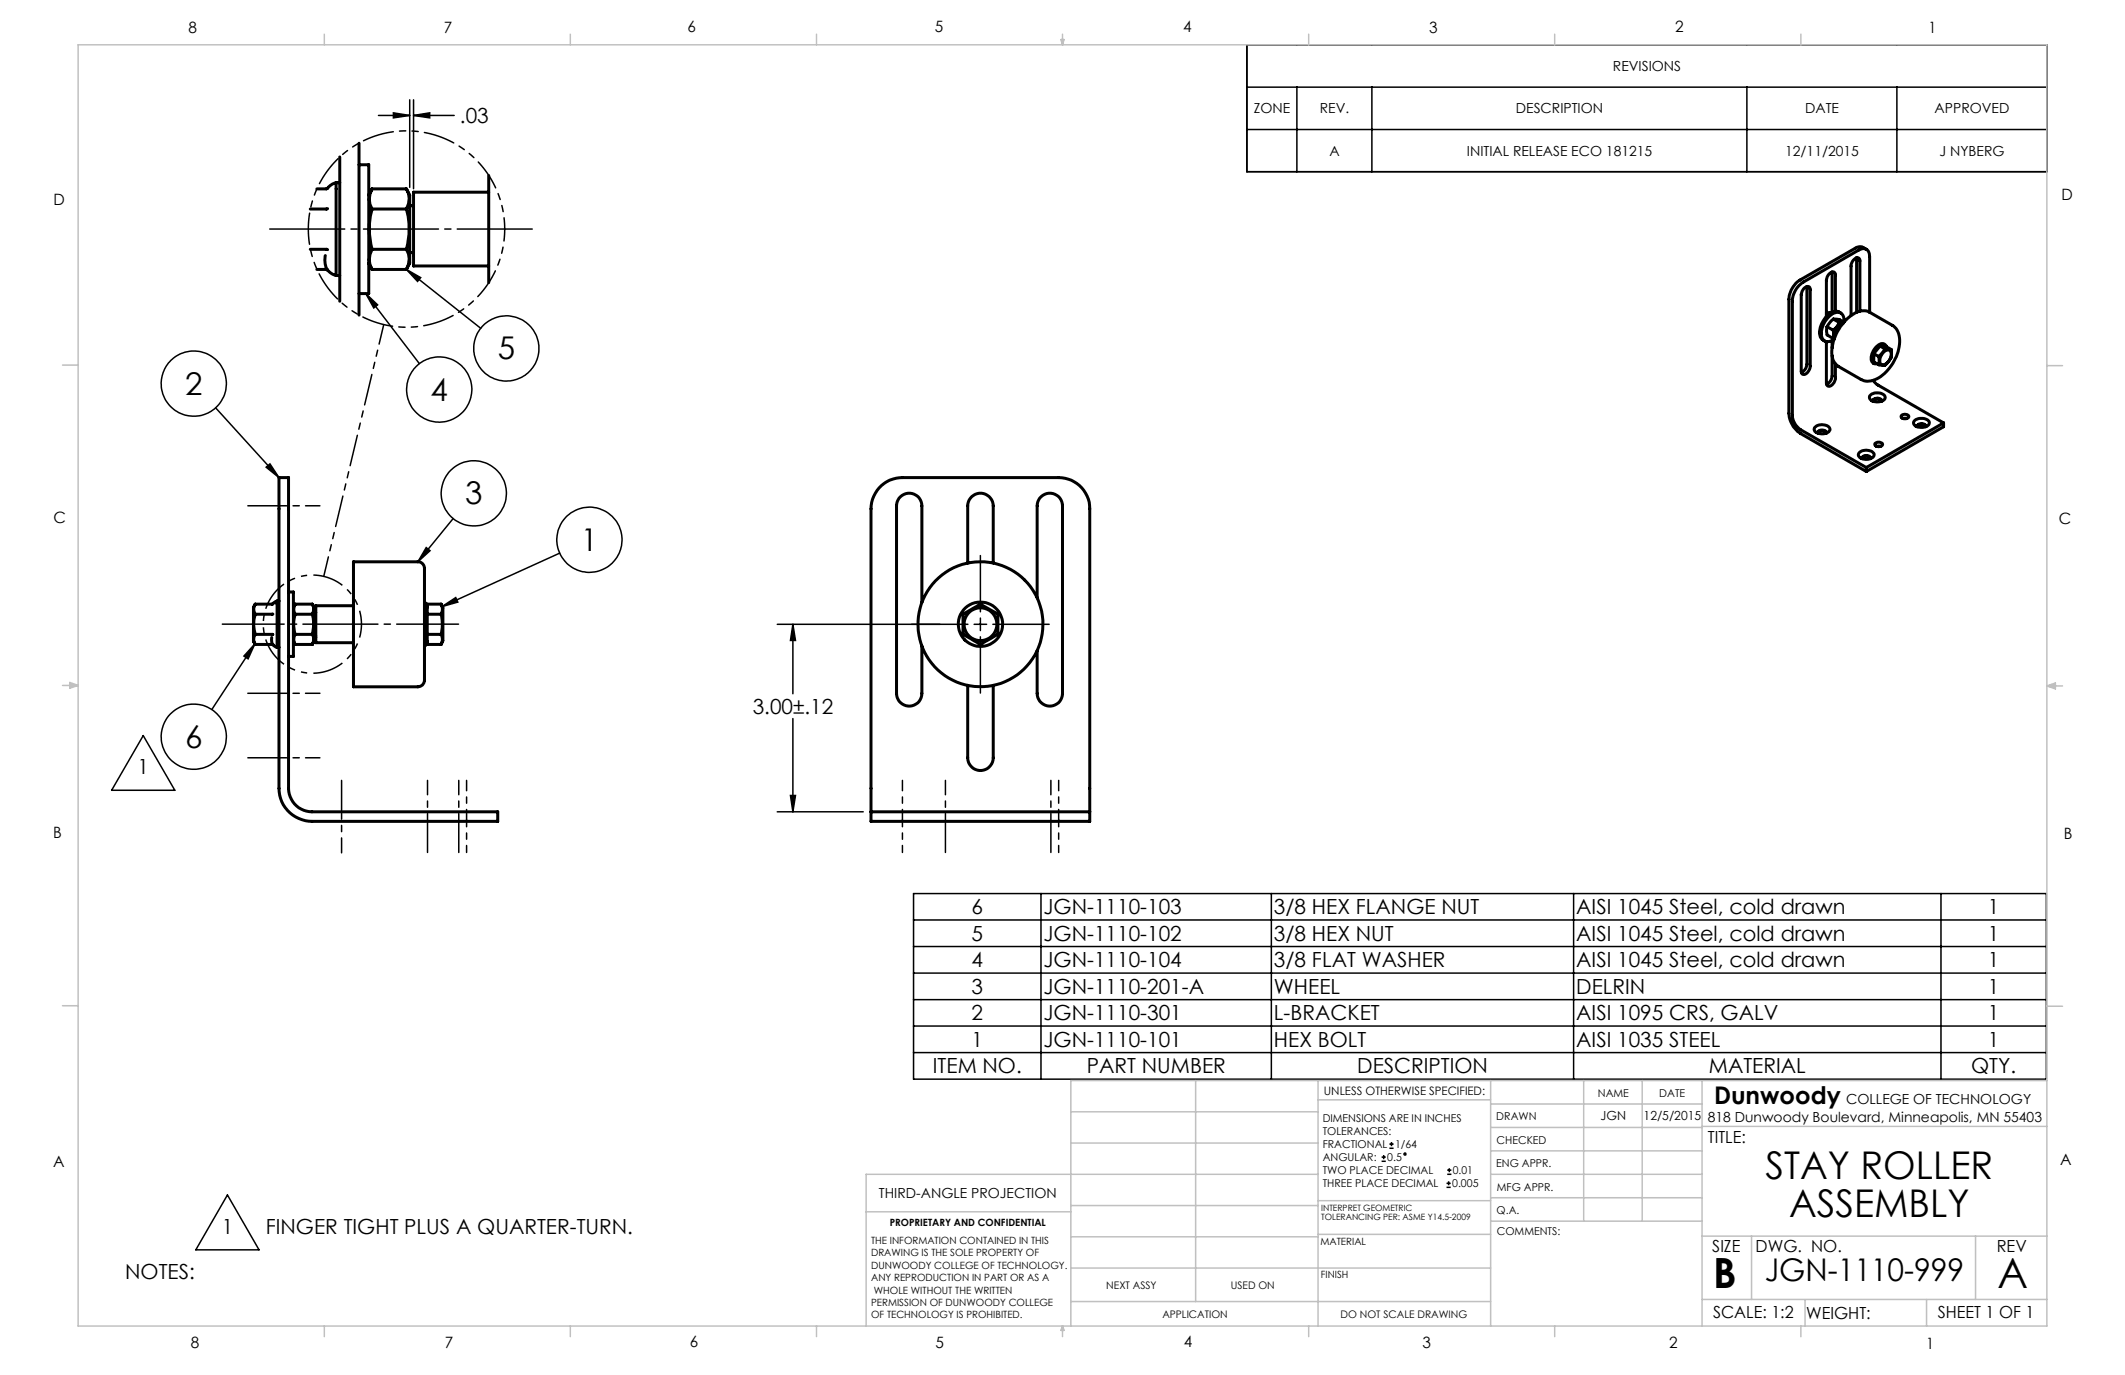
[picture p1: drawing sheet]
<svg xmlns="http://www.w3.org/2000/svg" width="432mm" height="279mm" viewBox="0 0 432 279" stroke-linecap="round" stroke-linejoin="round" font-family="sans-serif">
<g fill="none" stroke="#000" stroke-width=".3">
<path d="M253.4 9.1h162.5v25.8h-162.5zM253.4 17.7h162.5M263.5 17.7v17.2M278.8 17.7v17.2M355 17.7v17.2M385.4 17.7v17.2M76.9 23.5h6.4M79.9 22.9l3.4 .6-3.4 .5zM83.3 20.3v17.8M84 23.5l3.3-.6v1.1zM84 20.3v18M84 23.5h8.3"/>
<path d="M253.4 26.3h162.5M74.3 59.7l10.9 14.2M74.3 59.7l2.4 2.2-.7 .7zM82.6 54.8l2.9 1.6-.7 .8zM82.6 54.8l15.1 11.9M43.8 82.9l12.9 14.1M54.1 94.9l.8-.6 1.8 2.7zM86.6 111.3l.8 .6-2.5 2.3zM92.1 105.4l-7.2 8.8M113.7 112.4l-23.9 10.9M199.2 112.9v11.4M51.8 130.8l-8.8 13.4"/>
<path d="M51.8 130.8l-1.4 3.1-.8-.6zM89.8 123.3l2.8-1.9 .4 .9zM157.9 126.9h38.8M161.1 126.9l.5 3.2h-1zM161.1 126.9v14.1M197.9 126.9h2.6M199.2 125.6v2.5M199.2 129.4v11.4M201.8 126.9h11.4M29.1 149.5l6.4 11.1h-12.8zM161.1 146v19M157.9 165h17.5"/>
<path d="M160.6 161.6h1l-.5 3.4zM185.6 181.6h230.2v37.7h-230.2zM185.6 186.9h230.2M185.6 192.3h230.2M185.6 197.7h230.2M211.5 181.6v37.7M258.3 181.6v37.7M319.8 181.6v37.7M394.4 181.6v37.7M185.6 203.1h230.2M185.6 208.5h230.2M185.6 213.9h230.2"/>
<path d="M280.7 236h.9M280.7 235.1h.9M281.2 234.7v.8M282.3 233.3h.9M282.3 232.5h.9M282.8 232.1v.8M294.1 238.6h.8M294.1 237.8h.8M294.5 237.4v.8M46.2 242.8l6.4 11.2h-12.8zM293.9 241.3h.9M293.9 240.5h.9"/>
<path d="M294.4 240v.8"/>
<circle cx="39.4" cy="78" r="6.6"/>
<circle cx="89.2" cy="79.2" r="6.6"/>
<circle cx="102.9" cy="70.8" r="6.6"/>
<circle cx="96.3" cy="100.2" r="6.6"/>
<circle cx="119.8" cy="109.7" r="6.6"/>
<circle cx="39.4" cy="149.7" r="6.6"/>
<circle cx="285.5" cy="234.5" r=".21"/>
</g>
<path d="M73.5 126.8a10 10 0 0 0-14.8-8.8 10 10 0 0 0-.7 17.2 10 10 0 0 0 15.4-7.5l.1-.9" fill="none" stroke="#000" stroke-width=".3" stroke-dasharray="6.3 1.3 1.3 1.3 1.3 1.3" stroke-dashoffset="3.6" stroke-linecap="butt"/>
<path d="M93.2 126.8h-48" fill="none" stroke="#000" stroke-width=".3" stroke-dasharray="15.2 1.3 1.3 1.3" stroke-dashoffset="2.7"/>
<path d="M50.4 102.8h14.6M50.4 154h14.6M50.4 140.9h14.6M86.9 173.2v-14.6M93.2 173.2v-14.6M192.1 173.2v-14.6M213.5 173.2v-14.6" fill="none" stroke="#000" stroke-width=".3" stroke-dasharray="15.2 1.3 1.3 1.3" stroke-dashoffset="7.3"/>
<path d="M94.8 173.2v-6.6M183.4 173.2v-6.6M215.1 173.2v-6.6" fill="none" stroke="#000" stroke-width=".3" stroke-dasharray="15.2 1.3 1.3 1.3" stroke-dashoffset="13.8"/>
<path d="M94.8 158.6v8M183.4 158.6v8M215.1 158.6v8" fill="none" stroke="#000" stroke-width=".3" stroke-dasharray="15.2 1.3 1.3 1.3" stroke-dashoffset="13.1"/>
<path d="M69.4 158.6v14.7" fill="none" stroke="#000" stroke-width=".3" stroke-dasharray="15.2 1.3 1.3 1.3" stroke-dashoffset="7.4"/>
<path d="M53.9 46.5h55.2" fill="none" stroke="#000" stroke-width=".3" stroke-dasharray="15.2 1.3 1.3 1.3" stroke-dashoffset="-.9"/>
<path d="M65.8 117.1l12.2-51.1" fill="none" stroke="#000" stroke-width=".3" stroke-dasharray="6.3 1.3 1.3 1.3 1.3 1.3" stroke-dashoffset="2.3"/>
<g fill="none" stroke="#c0c0c0" stroke-width=".3">
<path d="M15.9 9.1h400v260.4h-400zM65.9 6.9v2.2M115.9 6.9v2.2M165.9 6.9v2.2M215.6 8h.6l-.3 1.1zM215.7 8l.2 1.1M215.9 6.9v2.2M216 8l-.1 1.1M265.9 6.9v2.2M315.9 6.9v2.2M365.9 6.9v2.2M12.7 74.2h3.2"/>
<path d="M415.9 74.3h3.2M12.7 139.3h3.2M14.2 139.1l1.7 .2M14.2 138.7l1.7 .6-1.7 .5zM15.9 139.3l-1.7 .3M415.9 139.4h3.2M415.9 139.4l1.8-.6v1.2zM415.9 139.4l1.8 .3M417.7 139.2l-1.8 .2M12.7 204.4h3.2M243 219.6v44.9M267.8 219.6v49.9"/>
<path d="M302.9 219.6v49.9M321.8 219.6v28.5M333.7 219.6v28.5M345.9 219.6v49.9M415.9 204.5h3.2M415.9 219.6h-198.3v49.9M217.6 232.3h50.2M217.6 225.9h50.2M267.8 238.6h-91.8v30.9M267.8 223.5h35.1M302.9 233.9h43M302.9 229.1h43"/>
<path d="M302.9 224.3h43M302.9 238.6h43M345.9 228.9h70M176 246.2h41.6M217.6 257.7h85.3M217.6 251.3h50.2M217.6 245h50.2M267.8 250.8h35.1M267.8 244h35.1M302.9 248.1h43M302.9 243.4h43M345.9 251.2h70"/>
<path d="M355.9 251.2v12.9M401.4 251.2v12.9M65.9 269.5v2.1M115.9 269.5v2.1M165.9 269.5v2.1M215.9 269.5v2.1M215.9 269.5l.3 .8h-.6zM217.6 264.5h85.3M265.9 269.5v2.1M315.9 269.5v2.1M345.9 264.1h70M365.9 269.5v2.1"/>
<path d="M366.8 264.1v5.4M391.5 264.1v5.4"/>
</g>
<g fill="#000">
<path d="M54.1 94.9l.8-.6 1.8 2.7zM86.6 111.3l.8 .6-2.5 2.3zM89.8 123.3l2.8-1.9 .4 .9zM51.8 130.8l-1.4 3.1-.8-.6zM82.6 54.8l2.9 1.6-.7 .8zM74.3 59.7l2.4 2.2-.7 .7z"/>
<path d="M161.1 126.9l.5 3.2h-1zM160.6 161.6h1l-.5 3.4zM84 23.5l3.3-.6v1.1zM79.9 22.9l3.4 .6-3.4 .5z"/>
</g>
<g fill="none" stroke="#000" stroke-width=".61">
<path d="M68.3 37.1a4.5 4.5 0 0 0-2 1.3h-1.9M68.3 37.1v18.9M68.3 37.1h.7M69 31.9v29.3M73 33.5h1.9v26.2h-1.9M73 29.1v34.9M75.6 38.4a4 4 0 0 0 0 4.1M75.6 38.4l-.7 1.3M75.6 38.4h7M82.6 38.4a4 4 0 0 1 0 4.1M82.6 38.4l.7 1.3v13.8l-.7 1.3M99.3 35.7v21.7"/>
<path d="M99.3 39.1h-15.3v14.9h15.3M63 50.7h3.6M64.4 54.8h2l.2 .1M66.1 51.9a4 4 0 0 0 .5 3M66.6 54.9l1 .8 .7 .3M66.6 42.4l-3.6 .1M68.3 56h.7M74.9 53.5l.7 1.3M75.6 42.5a15 15 0 0 0 0 8.2M75.6 50.7a4 4 0 0 0 0 4.1M75.6 42.5h7M75.6 50.7h7"/>
<path d="M75.6 54.8h7M82.6 50.7a4 4 0 0 1 0 4.1M82.6 42.5a15 15 0 0 1 0 8.2M83.3 41.8h.7M83.3 51.3h.7M366.6 58.5a.64 .64 0 0 1 .8-.3 .64 .64 0 0 1 .4 .6v15.6a1.43 1.43 0 0 1-1.6 1.6l-.2-.5v-15.6l.2-.7zM367.1 58.2l.1 15.8a1.97 1.97 0 0 1-1.2 1.7M372.3 55.3v8.2M377.2 52.4l.1 11.1M379.2 50.7a1.73 1.73 0 0 0-2.2-.3l-11.2 6.5a5.1 5.1 0 0 0-2.3 3.9v23.2a5.3 5.3 0 0 0 2.4 4.1l13.3 7.7M371.1 69.4v8.5a.63 .63 0 0 0 .5 .6 .63 .63 0 0 0 .7-.3l.7-1.2v-3.1M371.1 63.4l.4 .2"/>
<path d="M371.3 66.4l-.1 .6 .1 1.1 1.2 .7M371.3 66.4l1.2 .7M371.8 63.7l-.7 .4M372 63.6l-.9 .3M372 63.6l-.9 .2M372.3 72.3v4.1a1.97 1.97 0 0 1-1.1 1.7M372.3 69.2v1.5M372.5 67.1l.1 .7-.1 1M372.5 68.8h.2M372.5 64.8l-.7 .8-.5 .8M372.5 64.8h.2a2.79 2.79 0 0 1 2 .7 1.5 1.5 0 0 0-.6-1.8 1.5 1.5 0 0 0-1.8 .2 4.7 4.7 0 0 0-2.1 4.8 1.4 1.4 0 0 0 2.3 .3l.2-.1M372.5 64.8l1.3 .7"/>
<path d="M373 63.3v-7.4a.62 .62 0 0 0-.5-.7 .62 .62 0 0 0-.7 .4l-.5 .6-.2 .7v7.4M373.8 65.5l.7 .2M373.8 65.5l-.5 .9-.8 .7M374.1 63.6a2.14 2.14 0 0 0-3 .8 4.1 4.1 0 0 0-1.1 4.3l.8 .6M374.2 65.7a2.54 2.54 0 0 0-1.5 2.7M374.5 65.7a2.68 2.68 0 0 0-1.7 3M375.4 64.7a4.3 4.3 0 0 1 4.2-1.4l4.9 2.8a4 4 0 0 1 1.4 4.4 9 9 0 0 1-5.3 6.8l-1.2 .2-.7-.1-5.2-3a4 4 0 0 1-1.1-4.5 10.1 10.1 0 0 1 3-5.2zM377.9 63.2v-10.2a.61 .61 0 0 0-.4-.6 .61 .61 0 0 0-.7 .3l-.7 1.1v10.3M379.9 63.4v-11.3a1.37 1.37 0 0 0-.6-1.4 1.37 1.37 0 0 0-1.7 .1l-11.2 6.5a4.8 4.8 0 0 0-2.2 3.9v23.2a3.8 3.8 0 0 0 1.7 2.9l13.3 7.7M380.6 77.3l1 .9 13.3 7.7M380.8 71.9l1 .6M380.8 71.9v1.7l1 .5"/>
<path d="M381.8 72.5v1.6M382 70.3l-1.2 1.6M382 70.3l1 .6M382 70.3l1.3 .1 1 .6M382.7 71.6a.83 .83 0 0 1 1-.5 .83 .83 0 0 1 .6 .9 2.12 2.12 0 0 1-1.9 2.1 1.45 1.45 0 0 1 0-2.1zM383 70.9l1.3 .1M383 70.9l-1.2 1.6M383.3 70.5a1.01 1.01 0 0 0-.8-.7 1.01 1.01 0 0 0-1 .5 2.98 2.98 0 0 0-1.1 3.3l.5 .3h.5M384.3 71v.3a2.48 2.48 0 0 1-.9 2.6l-.4 .3-1.2-.1M56.7 97h1.9v63.2a4.8 4.8 0 0 0 4.8 4.8h37.7v1.9h-37.7a6.7 6.7 0 0 1-6.7-6.7zM368.8 86.8a2.11 2.11 0 0 1 3 .3 1.33 1.33 0 0 1-1.7 1.1 1.32 1.32 0 0 1-1.4-1.1zM369.4 88a.93 .93 0 0 1 .8-.6 .93 .93 0 0 1 .9 .6"/>
<path d="M369.4 87.9a1.13 1.13 0 0 1 1.7 0M377.9 91.9a2.19 2.19 0 0 1 2.9 .4 1.58 1.58 0 0 1-2.2 1 .85 .85 0 0 1-.8-1.3zM378.3 93.1a1.15 1.15 0 0 1 1.8 0M378.4 93.2a.97 .97 0 0 1 .7-.7 .97 .97 0 0 1 1 .4v.3M379.2 95v.8M379.9 80.5a2.11 2.11 0 0 1 3.1 .1 1.28 1.28 0 0 1-1.6 1.1 1.14 1.14 0 0 1-1.5-1.2zM380.6 81.5a.99 .99 0 0 1 1.7-.2v.2M380.6 81.5a1.07 1.07 0 0 1 1.7 0M381.1 90.1a.97 .97 0 0 1 1.5 .2 .92 .92 0 0 1-1.6 0zM381.4 90.7h.7M386.4 84.4a1 1 0 0 1 1.5 .2 .92 .92 0 0 1-1.6 0zM386.7 85h.8"/>
<path d="M389.1 85.4a2.15 2.15 0 0 1 2.9 .4 1.33 1.33 0 0 1-1.7 1.1 1.27 1.27 0 0 1-1.5-1.1zM389.6 86.7a.94 .94 0 0 1 .9-.6 .94 .94 0 0 1 .8 .6M389.6 86.7a1.06 1.06 0 0 1 1.7 0M394.9 85.9l-15.7 9.1M394.9 85.9v.8l-15.7 9.1M71.8 114.2h13.1a1.56 1.56 0 0 1 1.4 2v21.4a1.54 1.54 0 0 1-1.4 2h-13.1zM196.6 114.4v-11.6a2.59 2.59 0 0 1 2.6-2.6 2.59 2.59 0 0 1 2.6 2.6v11.6M51.9 128.9h3.6M51.9 124.8a6.7 6.7 0 0 0 0 4.1M51.9 122.8a1.88 1.88 0 0 0 0 2M51.9 128.9a1.81 1.81 0 0 0 0 2.1M51.9 122.8a4 4 0 0 0-.4 2.6v4.9l.4 .7"/>
<path d="M51.9 131h3.6M55.2 129.5v.9l.3 .6M55.5 131l.8 .6M55.5 124.8h-3.6M56.3 122.1l-1 .7h-3.4M56.3 122.1v9.5M56.3 131.6h.4M56.3 122.1h.4M58.6 120.3h1v13.1h-1M59.6 130.3l.4 .7M60 122.8a1.99 1.99 0 0 0 0 2M60 124.8a7 7 0 0 0 0 4.1"/>
<path d="M60 128.9a1.99 1.99 0 0 0 0 2.1M60 122.8l-.4 .6M60 124.8h3.5M60 128.9h3.5M60 131h3.5M60 122.8h3.5M63.5 128.9a1.99 1.99 0 0 1 0 2.1M63.5 124.8a8 8 0 0 1 0 4.1M63.5 122.8a1.99 1.99 0 0 1 0 2M63.5 122.8a4.4 4.4 0 0 1 .3 2.6v4.9l-.3 .7M63.8 124.5h.4M63.8 129.2h.4"/>
<path d="M71.8 123.1h-7.6v7.5h7.6M86.3 122.3l.3 .4 .2 .7M86.8 130.3l-.2 .7-.3 .3M86.8 124.8h2.8M86.8 128.9h2.8M89.6 128.9a2.19 2.19 0 0 1 0 2.1M89.6 124.8l.3 2.1-.3 2M89.6 122.8a2.19 2.19 0 0 1 0 2M89.6 122.8l.4 .7v6.7l-.4 .8M89.6 122.8h-2.8v8.2h2.8M187.3 122.4v-19.6a2.58 2.58 0 0 0-2.6-2.6 2.58 2.58 0 0 0-2.5 2.6v38.1a2.58 2.58 0 0 0 2.5 2.6 2.58 2.58 0 0 0 2.6-2.6v-9.6M195.7 124.8l3.5-2 2.8 1.5 .8 .5v4.1l-3.6 2.1-3.5-2.1z"/>
<path d="M196.6 139.3v14.7a2.59 2.59 0 0 0 2.6 2.6 2.59 2.59 0 0 0 2.6-2.6v-14.7M210.7 121.5v-18.7a2.58 2.58 0 0 1 2.6-2.6 2.58 2.58 0 0 1 2.6 2.6v38.1a2.58 2.58 0 0 1-2.6 2.6 2.58 2.58 0 0 1-2.6-2.6v-8.7M177 165v-61.6a6.4 6.4 0 0 1 6.3-6.4h31.8a6.3 6.3 0 0 1 6.3 6.4v61.6M177 165v1.9h44.4v-1.9M177 165h44.4"/>
<circle cx="199.2" cy="126.9" r="3.3"/>
<circle cx="199.2" cy="126.8" r="4.5"/>
<circle cx="199.2" cy="126.8" r="12.7"/>
</g>
<path d="M102.6 46.6l-.4-4-1.2-3.7-1.8-3.5-2.4-2.9-3.1-2.5-3.4-1.8-3.7-1.2-4-.4-3.9 .4-3.7 1.1-3.5 1.9-3 2.4-2.5 3.1-1.8 3.4-1.2 3.7-.3 3.9 .3 3.8 1.1 3.8 1.9 3.4 2.4 3.1 3.1 2.5 3.4 1.8 3.7 1.2 3.9 .4 4-.4 3.6-1.1 3.5-1.8 3-2.5 2.5-3 1.9-3.4 1.2-3.8 .4-3.9" fill="none" stroke="#000" stroke-width=".3" stroke-dasharray="6.3 1.3 1.3 1.3 1.3 1.3" stroke-dashoffset="4"/>
<g font-size="8.5">
<text x="348.1" y="261.8">B</text>
<text x="405.9" y="261.6">A</text>
</g>
<g font-size="7.8">
<text x="358.8" y="239.6">STAY ROLLER</text>
<text x="363.5" y="247.3">ASSEMBLY</text>
</g>
<g font-size="6.4">
<text x="101.1" y="73">5</text>
<text x="37.6" y="80.2">2</text>
<text x="87.5" y="81.4">4</text>
<text x="94.5" y="102.5">3</text>
<text x="118" y="111.9">1</text>
<text x="37.6" y="151.9">6</text>
</g>
<text font-size="6.3" x="358.6" y="260.3">JGN-1110-999</text>
<text font-size="4.9" x="348.3" y="224.3">Dunwoody</text>
<g font-size="4.2">
<text x="93.5" y="25">.03</text>
<text x="152.9" y="145.1">3.00±.12</text>
<text x="27.9" y="157.3">1</text>
<text x="197.4" y="185.8">6</text>
<text x="212" y="185.8">JGN-1110-103</text>
<text x="258.9" y="185.8">3/8 HEX FLANGE NUT</text>
<text x="320.3" y="185.8">AISI 1045 Steel, cold drawn</text>
<text x="403.9" y="185.8">1</text>
<text x="197.4" y="191.2">5</text>
<text x="212" y="191.2">JGN-1110-102</text>
<text x="258.9" y="191.2">3/8 HEX NUT</text>
<text x="320.3" y="191.2">AISI 1045 Steel, cold drawn</text>
<text x="403.9" y="191.2">1</text>
<text x="197.4" y="196.5">4</text>
<text x="212" y="196.5">JGN-1110-104</text>
<text x="258.9" y="196.5">3/8 FLAT WASHER</text>
<text x="320.3" y="196.5">AISI 1045 Steel, cold drawn</text>
<text x="403.9" y="196.5">1</text>
<text x="197.4" y="201.9">3</text>
<text x="212" y="201.9">JGN-1110-201-A</text>
<text x="258.9" y="201.9">WHEEL</text>
<text x="320.3" y="201.9">DELRIN</text>
<text x="403.9" y="201.9">1</text>
<text x="197.4" y="207.3">2</text>
<text x="212" y="207.3">JGN-1110-301</text>
<text x="258.9" y="207.3">L-BRACKET</text>
<text x="320.3" y="207.3">AISI 1095 CRS, GALV</text>
<text x="403.9" y="207.3">1</text>
<text x="197.4" y="212.7">1</text>
<text x="212" y="212.7">JGN-1110-101</text>
<text x="258.9" y="212.7">HEX BOLT</text>
<text x="320.3" y="212.7">AISI 1035 STEEL</text>
<text x="403.9" y="212.7">1</text>
<text x="189.6" y="218.1">ITEM NO.</text>
<text x="220.8" y="218.1">PART NUMBER</text>
<text x="275.8" y="218.1">DESCRIPTION</text>
<text x="347.2" y="218.1">MATERIAL</text>
<text x="400.5" y="218.1">QTY.</text>
<text x="45.1" y="250.7">1</text>
<text x="54" y="250.7">FINGER TIGHT PLUS A QUARTER-TURN.</text>
<text x="25.4" y="259.9">NOTES:</text>
</g>
<g font-size="3.4">
<text x="347.1" y="232.3">TITLE:</text>
<text x="347.9" y="254.3">SIZE</text>
<text x="356.7" y="254.4">DWG. NO.</text>
<text x="405.7" y="254.5">REV</text>
<text x="348.1" y="267.9">SCALE: 1:2</text>
<text x="367" y="268">WEIGHT:</text>
<text x="393.8" y="267.9">SHEET 1 OF 1</text>
</g>
<g font-size="3.2">
<text x="38.3" y="6.7">8</text>
<text x="90.2" y="6.7">7</text>
<text x="139.7" y="6.5">6</text>
<text x="190" y="6.5">5</text>
<text x="240.4" y="6.5">4</text>
<text x="290.4" y="6.7">3</text>
<text x="340.4" y="6.5">2</text>
<text x="391.9" y="6.7">1</text>
<text x="10.9" y="41.6">D</text>
<text x="418.9" y="40.7">D</text>
<text x="10.9" y="106.3">C</text>
<text x="418.4" y="106.4">C</text>
<text x="10.8" y="170.2">B</text>
<text x="419.4" y="170.6">B</text>
<text x="10.8" y="237.2">A</text>
<text x="418.6" y="236.8">A</text>
<text x="38.8" y="273.8">8</text>
<text x="90.4" y="273.8">7</text>
<text x="140.2" y="273.8">6</text>
<text x="190.1" y="273.9">5</text>
<text x="240.5" y="273.8">4</text>
<text x="289" y="273.9">3</text>
<text x="339.1" y="273.8">2</text>
<text x="391.4" y="274.1">1</text>
</g>
<g font-size="2.8">
<text x="327.8" y="14.4">REVISIONS</text>
<text x="254.8" y="23">ZONE</text>
<text x="268.2" y="23">REV.</text>
<text x="308" y="23">DESCRIPTION</text>
<text x="366.8" y="23">DATE</text>
<text x="393.1" y="23">APPROVED</text>
<text x="270.1" y="31.6">A</text>
<text x="298.1" y="31.6">INITIAL RELEASE ECO 181215</text>
<text x="362.8" y="31.6">12/11/2015</text>
<text x="394.1" y="31.6">J NYBERG</text>
<text x="347.1" y="228">818 Dunwoody Boulevard, Minneapolis, MN 55403</text>
<text x="375.1" y="224.3">COLLEGE OF TECHNOLOGY</text>
<text x="178.6" y="243.5">THIRD-ANGLE PROJECTION</text>
</g>
<g font-size="2.5">
<text x="325.2" y="227.6">JGN</text>
<text x="334" y="227.7">12/5/2015</text>
</g>
<text font-size="2.4" x="269" y="222.4">UNLESS OTHERWISE SPECIFIED:</text>
<g font-size="2.2">
<text x="268.8" y="228">DIMENSIONS ARE IN INCHES</text>
<text x="304.1" y="227.7">DRAWN</text>
<text x="324.7" y="222.9">NAME</text>
<text x="337.2" y="222.9">DATE</text>
<text x="268.8" y="230.6">TOLERANCES:</text>
<text x="268.8" y="233.3">FRACTIONAL</text>
<text x="283.5" y="233.3">1/64</text>
<text x="304.1" y="232.6">CHECKED</text>
<text x="268.8" y="238.6">TWO PLACE DECIMAL</text>
<text x="268.8" y="235.9">ANGULAR:</text>
<text x="281.9" y="236">0.5</text>
<text x="295.2" y="238.6">0.01</text>
<text x="304" y="237.2">ENG APPR.</text>
<text x="268.8" y="241.3">THREE PLACE DECIMAL</text>
<text x="295.1" y="241.3">0.005</text>
<text x="304.2" y="241.9">MFG APPR.</text>
<text x="304.1" y="246.7">Q.A.</text>
<text x="304.1" y="250.9">COMMENTS:</text>
</g>
<g font-size="2.1">
<text x="224.8" y="262">NEXT ASSY</text>
<text x="250.1" y="261.9">USED ON</text>
<text x="236.2" y="267.8">APPLICATION</text>
<text x="272.4" y="267.8">DO NOT SCALE DRAWING</text>
</g>
<g font-size="2">
<text x="180.8" y="249.2">PROPRIETARY AND CONFIDENTIAL</text>
<text x="177" y="252.8">THE INFORMATION CONTAINED IN THIS</text>
<text x="177" y="255.3">DRAWING IS THE SOLE PROPERTY OF</text>
<text x="177" y="257.8">DUNWOODY COLLEGE OF TECHNOLOGY.</text>
<text x="268.3" y="252.9">MATERIAL</text>
<text x="177" y="260.3">ANY REPRODUCTION IN PART OR AS A</text>
<text x="177.6" y="262.9">WHOLE WITHOUT THE WRITTEN</text>
<text x="268.4" y="259.7">FINISH</text>
<text x="177" y="265.4">PERMISSION OF DUNWOODY COLLEGE</text>
<text x="177" y="267.9">OF TECHNOLOGY IS PROHIBITED.</text>
</g>
<g font-size="1.8">
<text x="268.5" y="246.1">INTERPRET GEOMETRIC</text>
<text x="268.5" y="247.9">TOLERANCING PER: ASME Y14.5-2009</text>
</g>
</svg>
